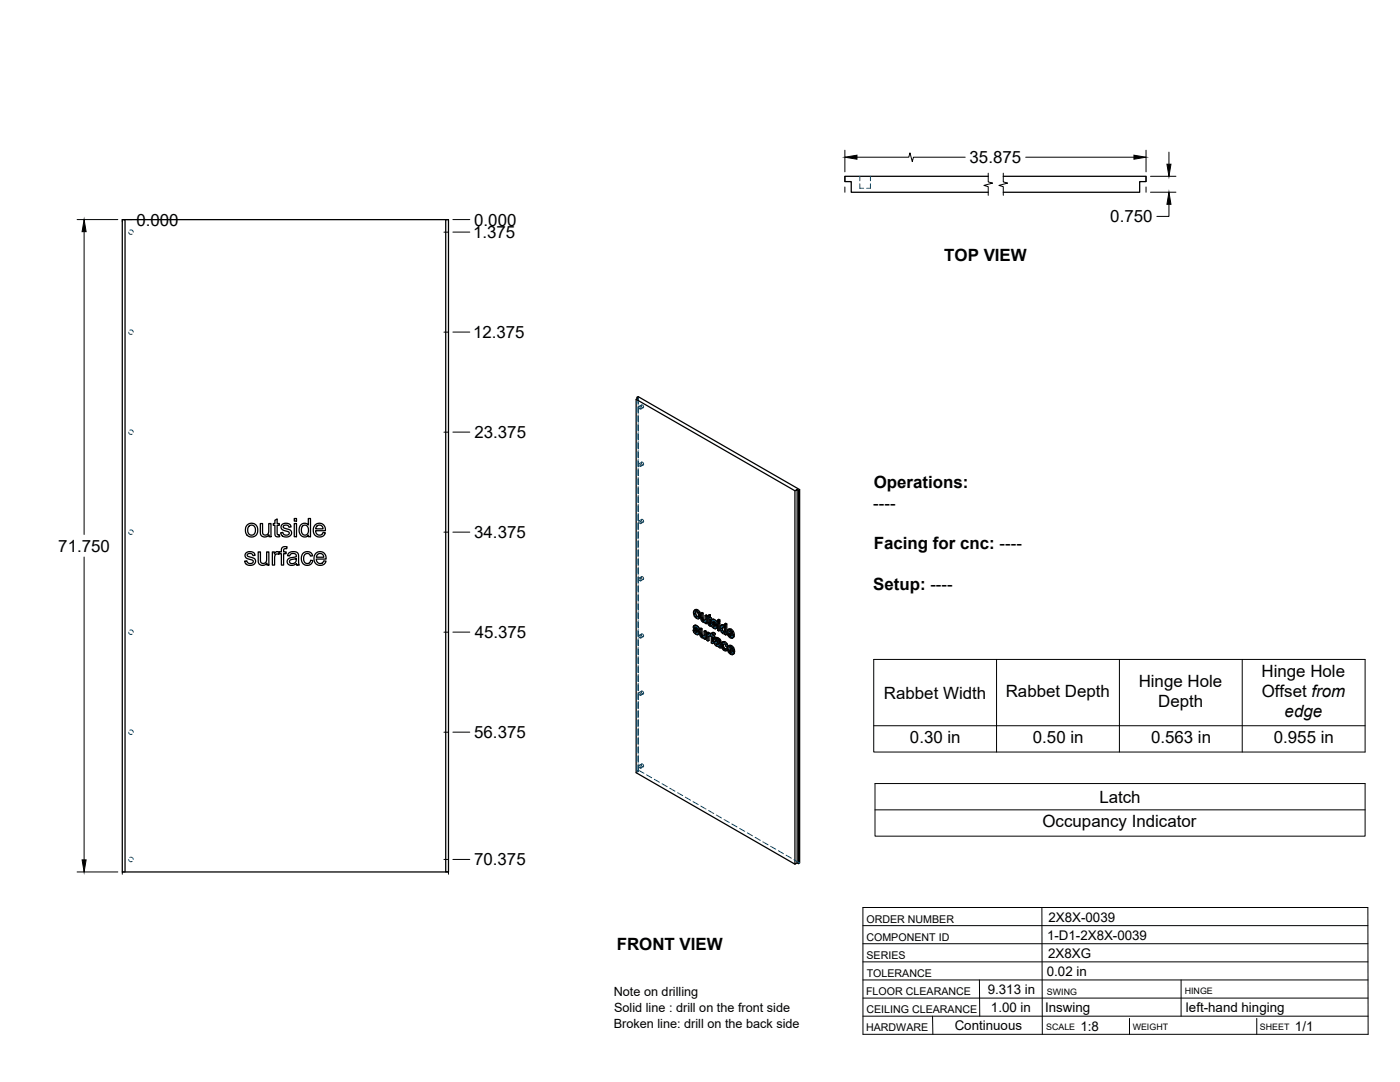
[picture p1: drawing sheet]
<svg xmlns="http://www.w3.org/2000/svg" width="559mm" height="432mm" viewBox="0 0 559 432" stroke-linecap="round" stroke-linejoin="round" font-family="sans-serif">
<!-- layer: Hidden -->
<g fill="none" stroke="#00557f" stroke-width=".4">
<path d="M343.2 73.3v1.8h1.5M343.2 70.4v1.8M347.4 73.3v1.8h-1.5M347.4 70.4v1.8M51.4 92.6l.4 .8h.9M51.8 91.9l.9-.1 .5 .8M51.4 132.6l.4 .7h.9M51.8 131.8l.9-.1 .5 .8M254.3 159.2v2.1M254.7 158.3v2.4M254.8 158.9v2.4M51.4 172.5l.4 .7h.9"/>
<path d="M51.8 171.7l.9-.1 .5 .9M254.3 162.5v2.4M254.3 166.1v2.4M254.3 169.7v2.3M254.3 173.2v2.4M254.3 176.8v2.4M254.7 161.9v2.4M254.7 165.5v2.4M254.7 169.1v2.4M254.7 172.7v2.3M254.7 176.2v2.4M254.7 179.8v2.4"/>
<path d="M254.8 162.5v2.4M254.8 166.1v2.4M254.8 169.7v2.3M254.8 173.2v2.4M254.8 176.8v2.4M255.1 162.2a.56 .56 0 0 1 .7 .3 .56 .56 0 0 1-.3 .7l-.5-.5zM256 161.7a.54 .54 0 0 1 .8 .2 .54 .54 0 0 1-.3 .8zM256.1 161.6l-1 .6M256.8 162.7l-1 .6M254.3 180.4v2.4M254.3 183.9v2.4M254.3 187.5v2.4"/>
<path d="M254.3 191.1v2.4M254.3 194.7v2.3M254.3 198.2v2.4M254.7 183.4v2.4M254.7 186.9v2.4M254.7 190.5v2.4M254.7 194.1v2.4M254.7 197.7v2.3M254.8 180.4v2.4M254.8 183.9v2.4M254.8 187.5v2.4M254.8 191.1v2.4"/>
<path d="M254.8 194.7v2.3M254.8 198.2v2.4M255 185.1a.54 .54 0 0 1 .8 .3 .54 .54 0 0 1-.3 .7zM256 184.5a.54 .54 0 0 1 .8 .3 .54 .54 0 0 1-.3 .7zM256.1 184.4l-1 .6M256.8 185.5l-1 .6M51.4 212.4l.4 .8 .9-.1M51.8 211.6l.9-.1 .5 .9M254.3 201.8v2.4M254.3 205.4v2.4M254.3 209v2.3M254.3 212.5v2.4"/>
<path d="M254.3 216.1v2.4M254.3 219.7v2.3M254.7 201.2v2.4M254.7 204.8v2.4M254.7 208.4v2.4M254.7 211.9v2.4M254.7 215.5v2.4M254.7 219.1v2.4M254.8 201.8v2.4M254.8 205.4v2.4M254.8 209v2.3M254.8 212.5v2.4"/>
<path d="M254.8 216.1v2.4M254.8 219.7v2.3M255.1 207.9a.56 .56 0 0 1 .7 .3 .56 .56 0 0 1-.3 .7l-.5-.6zM256 207.3a.54 .54 0 0 1 .8 .3 .54 .54 0 0 1-.3 .7zM256.1 207.3l-1 .6M256.8 208.4l-1 .6M254.3 223.2v2.4M254.3 226.8v2.4M254.3 230.4v2.4M254.3 234v2.3M254.3 237.5v2.4M254.7 222.7v2.3"/>
<path d="M254.7 226.3v2.3M254.7 229.8v2.4M254.7 233.4v2.4M254.7 237v2.3M254.8 223.2v2.4M254.8 226.8v2.4M254.8 230.4v2.4M254.8 234v2.3M254.8 237.5v2.4M255.1 230.7a.56 .56 0 0 1 .7 .4 .56 .56 0 0 1-.3 .7l-.5-.7zM256 230.2a.55 .55 0 0 1 .8 .3 .55 .55 0 0 1-.3 .7zM256.1 230.1l-1 .6"/>
<path d="M256.8 231.2l-1 .6M51.4 252.3l.4 .8h.9M51.8 251.5h.9l.5 .8M254.3 241.1v2.4M254.3 244.7v2.4M254.3 248.2v2.4M254.3 251.8v2.4M254.3 255.4v2.4M254.3 259v2.3M254.7 240.5v2.4M254.7 244.1v2.4M254.7 247.7v2.4"/>
<path d="M254.7 251.2v2.4M254.7 254.8v2.4M254.7 258.4v2.4M254.8 241.1v2.4M254.8 244.7v2.4M254.8 248.2v2.4M254.8 251.8v2.4M254.8 255.4v2.4M254.8 259v2.3M255.1 253.6a.56 .56 0 0 1 .7 .3 .56 .56 0 0 1-.3 .7l-.5-.5zM256 253a.54 .54 0 0 1 .8 .3 .54 .54 0 0 1-.3 .7zM256.1 253l-1 .5"/>
<path d="M256.8 254.1l-1 .5M277.1 251.2l.4 1M277.2 250l-.5 .2M277.3 249.7l-.5 .2M277.3 244.2l-.5 .3M277.3 251.3l.3 .3M277.3 250.4l-.5 .3M277.4 249.5l-.2 .7 .7 1a1.05 1.05 0 0 1 .8 1.3h-.3l.4-.2M277.5 252.2l.9 .7 .6 .1M277.5 252.2l-.5 .2M277.5 251.4l-.1 .1M277.6 250.9l-.5 .2"/>
<path d="M277.6 245.6l.9 .9 .9 .1M277.6 245.6l-.5 .3M277.6 250.2l-.1 .1M277.6 250.3l.1-.3 .5 .1 1 1M277.7 243.2l-.4 .9 .3 1.5M277.7 250l-.5 .3M277.9 243.8l-.1 .2M277.9 243.8l.7 .1 .6 .9v1.1l-.5 .3M277.9 243.8l-.4 .2M278.2 250.1l-.5 .3M278.2 252.9l-.4 .2M278.2 251l.4 .3"/>
<path d="M278.2 252.8l.5-.2-.4 .2M278.5 243.8l-.5 .3M278.5 246.5l-.5 .3M278.6 250.5l-.5 .2M278.7 251.9l-.5 .3M278.7 250.9l-.4 .3M278.8 253l-.5 .3M279 246.1l-.4 .3M279 244.4l-.4 .3M279.1 246.7l-.4 .3M279.2 245.4l-.4 .2M279.8 250.7l.1 2.7 .8 .9 .8-.1v.5l.4 .2"/>
<path d="M279.8 253l-.4 .3M280 253.5l-.5 .2M280.2 244.4l.2 2.8 .7 .8h.8v.4l.4 .3M280.2 246.8l-.4 .3M280.2 253.9l-.4 .3M280.4 247.2l-.5 .3M280.6 247.7l-.4 .2M280.7 254.3l-.5 .2M281.1 248l-.5 .3M281.1 254l-.2 .1M281.3 254.4l-.2 .1M281.4 253.8l-.6 .4"/>
<path d="M281.5 251.7l-.1 1.9-.5 .4M281.5 254.2l-.4 .3M281.5 254.7l-.4 .2M281.6 247.7l-.3 .2M281.7 247.7l-.5 .2M281.8 247.6l-.5 .2M281.9 245.4l-.1 2-.4 .3M281.9 248.4l-.4 .3M281.9 248l-.4 .3 .2-.2M282.3 246.2v.4l.5-.3M282.6 252.3v3l.4 .2M282.6 255.3l-.5 .3"/>
<path d="M282.8 245.9l-.2 .1M283 253l-.5 .2M283.1 245.4v.7l-.3-.2v.4l.3 .2v2.4l.9 .7-.2-.5M283.1 253.4l-.1 .1M283.1 246.5l-.5 .3M283.1 246.1l-.5 .3M283.1 248.9l-.4 .2M283.2 252.8l-.2 .1M283.2 253.3l-.4 .2M283.3 253.2l-.5 .3M283.3 249.2l-.4 .2M283.5 253.3l-.4 .3 .3-.4 .4 .4 .2-.3 .4 .4v2.6l.4 .3"/>
<path d="M283.5 246.7l-.4 .3M283.7 249.5l-.4 .3M284 247l-.5-.3v.6M284 253.2l-.5 .2M284 253.3l-.5 .2M284 249.2l-.2 .1M284 249.6l-.1 .1M284.2 248.9l.4 .9M284.3 247.6l-.5 .3M284.4 253.3l-.9 .4M284.4 256.3l-.5 .3M284.4 253.7l-.5 .3"/>
<path d="M284.4 247.3l-.5 .2M284.4 248.9l.3 .3M284.4 252.6l-.4 .2M284.4 248.1l-.5 .2M284.5 247.1l-.1 1.1 1.3 1.2a.36 .36 0 0 1 .3 .4 .36 .36 0 0 1-.4 .4l.3-.3M284.5 252.4l-.1 .9-.4-.2M284.6 249.8l.9 .7 .6 .1M284.6 249.8l-.5 .2M284.6 249v.1M284.7 248.5l-.5 .3M284.7 247.8l-.1 .1M284.8 247.9v-.3l.5 .1 1 1"/>
<path d="M284.8 254l-.4 .2M284.8 247.6l-.4 .3M284.9 253l-.5 .2M285.2 253l-.5 .3M285.3 247.7l-.5 .3M285.3 254.3l-.5-.3v.5M285.3 254.7l.5-.3-.2 .5 .4 .3a.87 .87 0 0 1 1 0 .87 .87 0 0 1 .3 .9l-.5-.1M285.4 248.6l.3 .3M285.4 250.4l.4-.2-.9 .5M285.4 253.2l-.5-.2-.1 .3M285.5 256.2l-.4 .3M285.6 255.8l-.5 .3"/>
<path d="M285.6 254.9l-.5 .2M285.7 248.1l-.5 .2M285.7 255.7l-.2 .6 .3 .7 .8 .7h.7l.1 .4M285.7 256.9l-.4 .3M285.8 249.6l-.5 .2M285.9 248.5l-.5 .3M285.9 250.7l-.5 .2M285.9 256.5l.3-.3a.77 .77 0 0 1 .9 .2 .77 .77 0 0 1 0 .9h-.3M286.2 256.2l-.6 .3 .4-.3M286.2 254.9l-.4 .2M286.4 257.6l-.5 .2M286.7 255l-.5 .3"/>
<path d="M286.9 257.7l-.5 .3M286.9 248.3v3l.4 .3M286.9 247.2v.5l.4 .3M286.9 251.3l-.5 .3M286.9 247.7l-.5 .3M287.1 257.3l-.4 .3M287.2 255.5l-.5 .2M287.2 257.2l-.3 .2M287.3 256.5l-.4 .3M287.3 256l-.4 .2M287.3 256.1l-.4 .3M287.3 257.7l-.4 .2"/>
<path d="M287.4 258.1l.5 .3M287.4 258.1l-.4 .3M287.9 250.4l-.5 .2M288 251.3l-.5 .2M288 249.6l-.5 .3M288.2 249.3l-.3 .8 .3 1.6 .8 .9 .7-.1v.4l.4 .3M288.3 257.1l-.5 .3M288.4 252.1l-.4 .2M288.4 256.3l-.4 .3M288.5 249.9l-.1 .2M288.5 249.9l.7 .1 .5 1v.9l-.5 .3M288.5 249.8l-.4 .3 .4-.2"/>
<path d="M288.6 258.4l-.4 .3M288.6 256.1l-.3 .7 .2 1.5 .7 .8 1 .4M288.8 256.8l.7-.2 .6 1 .4 .1M289 256.6l-.5 .3M289 252.6l-.5 .2M289 249.9l-.5 .2M289.4 249.8l-.2 .1M289.5 259.4l-.5 .2M289.5 256.6l-.4 .3M289.5 252.2l-.4 .3M289.5 250.4l-.4 .3M289.6 252.6l-.3 .2"/>
<path d="M289.6 259h.3M289.7 248.8v1.5l-.5-.7M289.7 250.3l-.5 .2M289.7 251.5l-.4 .2M289.7 252.9l-.4 .3M289.7 252.5l-.4 .3M289.9 257l-.5 .3M289.9 259l-.4 .2M290.1 257.6l-.5 .3M290.1 258.6l-.2 .4M290.4 258.7l.2 .2-.2 .4M290.6 258.9l-.2 .1"/>
<path d="M290.7 252l-.5 .3M290.8 258.6l-.5 .2M291 251l-.3 .8 .3 1.5 1 1 .8 .1M291 253.3l-.4 .3M291.1 252.4l-.4 .2M291.1 259.9l-.4 .3M291.1 257.6l-.3 .7 .3 1.6 .9 .9 .9 .1M291.2 252.9l-.1-.5 2 1.1M291.3 258.9l-.5 .3M291.4 259.5l-.1-.6 1.9 1.1M291.4 251.5l-.2 .2M291.4 251.5l.8 .3 .4 1-.6-.3"/>
<path d="M291.4 251.5l-.5 .2M291.5 258l-.2 .3M291.5 258l.9 .4 .3 1-.6-.4M291.5 258l-.4 .3M291.9 251.5l-.5 .3M291.9 254.3l-.5 .2M292 258.1l-.4 .2M292.1 253.9h.2M292.4 253.9l-.4 .2 .3-.2M292.4 252.1l-.4 .3M292.6 258.7l-.5 .3M292.6 252.8l-.5 .2"/>
<path d="M292.6 253.6l-.1 .1M292.7 254.4l-.5 .3M292.7 253.7l-.4 .2M292.7 259.4l-.4 .2M254.3 262.5v2.4M254.3 266.1v2.4M254.3 269.7v2.4M254.3 273.2v2.4M254.3 276.8v2.4M254.7 262v2.4M254.7 265.5v2.4M254.7 269.1v2.4"/>
<path d="M254.7 272.7v2.4M254.7 276.2v2.4M254.7 279.8v2.4M254.8 262.5v2.4M254.8 266.1v2.4M254.8 269.7v2.4M254.8 273.2v2.4M254.8 276.8v2.4M255 276.5a.55 .55 0 0 1 .8 .3 .55 .55 0 0 1-.3 .7zM256 275.9a.54 .54 0 0 1 .8 .3 .54 .54 0 0 1-.3 .7zM256.1 275.8l-1 .6M256.8 276.9l-1 .6"/>
<path d="M292.2 260.5h.3M292.5 260.5l-.4 .2M292.5 260.5l-.9 .6M292.7 260.2h-.1M292.8 261l-.5 .3M292.8 260.2l-.3 .3M51.4 292.2l.4 .8h.9M51.8 291.4h.9l.5 .8M254.3 280.4v2.4M254.3 284v2.3M254.3 287.5v2.4M254.3 291.1v2.4"/>
<path d="M254.3 294.7v2.4M254.3 298.3v2.3M254.7 283.4v2.4M254.7 287v2.3M254.7 290.5v2.4M254.7 294.1v2.4M254.7 297.7v2.4M254.8 280.4v2.4M254.8 284v2.3M254.8 287.5v2.4M254.8 291.1v2.4M254.8 294.7v2.4"/>
<path d="M254.8 298.3v2.3M254.3 301.8v2.4M254.3 305.4v2.2M254.7 307.3l-.4 .3 .5 .3-.9 .5M254.7 307.3l2.3 1.3M254.7 301.3v2.3M254.7 304.8v2.5M254.8 301.8v2.4M254.8 305.4v2.5M255.1 305.5a.56 .56 0 0 1 .7 .3 .56 .56 0 0 1-.3 .7l-.5-.6zM256 304.9a.55 .55 0 0 1 .8 .3 .55 .55 0 0 1-.3 .8zM256.1 304.9l-1 .6"/>
<path d="M256.8 306l-1 .6M258 309.2l2.1 1.2M261.2 311l2 1.2M264.2 312.8l2.1 1.2M267.3 314.6l2.1 1.1M270.4 316.3l2.1 1.2M273.5 318.1l2.1 1.2M276.6 319.9l2.1 1.2M279.7 321.7l2.1 1.2M282.8 323.5l2.1 1.2M285.9 325.2l2.1 1.2M289 327l2.1 1.2"/>
<path d="M292.1 328.8l2.1 1.2M295.2 330.6l2.1 1.2M298.3 332.4l2.1 1.2M301.4 334.2l2.1 1.2M304.5 336l2.1 1.1M307.6 337.7l2 1.2M310.7 339.5l2 1.2M51.4 343l.4 .8h.9M51.8 342.2h.9l.5 .8M313.8 341.3l2 1.2M316.9 343.1l2.3 1.3"/>
</g>
<!-- layer: Visible -->
<g fill="none" stroke="#000" stroke-width=".51">
<path d="M394.4 70.4h-57.2v2.1h2.6v4.2h54.6M400.5 70.4h56.9v2.1h-2.5v4.2h-54.4M49.9 87.7h128M177.9 87.7h1.1v260.3h-1.1zM253.9 159.4l63.4 36.5M254.3 158.5l.5 .4-.9 .5v149l63.4 36.5M254.3 159.2v-.7l.4-.2 64.5 37.1M317.3 195.9l.9-.6v149.1l-.9 .5zM318.2 195.3l.5 .3v149.1l-.5-.3M318.7 195.6l.5-.2v149l-.5 .3M98.8 209.4l1.4-.6a2.65 2.65 0 0 1 2.6 3.8 2.65 2.65 0 0 1-4.5 .4l-.3-1a2.82 2.82 0 0 1 .8-2.6zM99.4 210l.7-.4a1.97 1.97 0 0 1 1.9 2 1.97 1.97 0 0 1-2 1.9l-.7-.4-.4-1 .1-1.3z"/>
<path d="M103.9 208.9h.9v3a1.32 1.32 0 0 0 1.3 1.7 1.32 1.32 0 0 0 1.2-1.8v-2.9h.9v5.3h-.8v-.8a1.88 1.88 0 0 1-2.3 .8 1.88 1.88 0 0 1-1.2-2zM109.7 207.6l.9-.5v1.8h.9v.7h-.9v3.3l.2 .5h.7l.1 .8a1.31 1.31 0 0 1-1.5-.1 1.31 1.31 0 0 1-.4-1.5v-3h-.6v-.7h.6zM112.5 209.4l1.2-.6a1.94 1.94 0 0 1 2.5 1.5l-.9 .1a1.13 1.13 0 0 0-1.1-.9 1.13 1.13 0 0 0-1.1 1l.2 .2a4.1 4.1 0 0 1 3 1.5 2.19 2.19 0 0 1-1.5 2.1 2.19 2.19 0 0 1-2.5-.8l-.3-.9 .9-.1 .6 .9 1.4 .1a.75 .75 0 0 0 .5-.9 .75 .75 0 0 0-.9-.6 2.08 2.08 0 0 1-2.3-1.7zM117.5 208.9h.8v5.3h-.8zM117.5 206.9h.8v1.1h-.8zM120.1 209.5l.9-.6a1.85 1.85 0 0 1 2.1 .6v-2.6h.8v7.3h-.8v-.7a2.17 2.17 0 0 1-2.6 .5 2.17 2.17 0 0 1-1.1-2.4zM120.7 210l.6-.4a2.07 2.07 0 0 1 1.8 1.3 2.07 2.07 0 0 1-.4 2.2l-.7 .4a2.09 2.09 0 0 1-1.7-1.3 2.09 2.09 0 0 1 .4-2.2zM125.7 209.6a2.44 2.44 0 0 1 3-.5 2.44 2.44 0 0 1 1.2 2.7h-3.9l.2 1a1.47 1.47 0 0 0 1.5 .8 1.47 1.47 0 0 0 1.2-1.1l1 .1-.4 .8-.6 .6-1.2 .3a2.78 2.78 0 0 1-2.6-1.7 2.78 2.78 0 0 1 .6-3zM126.5 210l.6-.4a1.42 1.42 0 0 1 1.8 1.5h-2.9zM98.1 220.8l1.2-.6a1.94 1.94 0 0 1 2.5 1.4l-.9 .1a1.1 1.1 0 0 0-1.1-.9 1.1 1.1 0 0 0-1 1.1l.2 .2a3.4 3.4 0 0 1 2.9 1.4 2.19 2.19 0 0 1-1.5 2.1 2.19 2.19 0 0 1-2.4-.8l-.4-.9 .9-.1 .8 1h1.2a.75 .75 0 0 0 .6-.9 .75 .75 0 0 0-.9-.5 2.08 2.08 0 0 1-2.4-1.7zM103.1 220.3h.8v2.9a1.32 1.32 0 0 0 1.4 1.7 1.32 1.32 0 0 0 1.1-1.8v-2.8h.9v5.2h-.8v-.8a1.88 1.88 0 0 1-2.2 .9 1.88 1.88 0 0 1-1.2-2.1zM108.7 220.3h.8v.8a1.24 1.24 0 0 1 2-.7l.8-.1v-.6a1.5 1.5 0 0 1 .7-1.5 1.5 1.5 0 0 1 1.6 0l-.2 .8a.82 .82 0 0 0-.8 0 .82 .82 0 0 0-.4 .8v.5h1v.7h-1v4.5h-.9v-4.5h-.8v-.5l-.2 .8a1.16 1.16 0 0 0-1.4 .1 1.16 1.16 0 0 0-.3 1.4v2.7h-.9z"/>
<path d="M115.1 220.9a2.41 2.41 0 0 1 4 .6l.3 4h-.9l-.2-.6a2.04 2.04 0 0 1-2.1 .8 2.04 2.04 0 0 1-1.6-1.8l.7-1 1.8-.5a.85 .85 0 0 0 1.1-.8 .85 .85 0 0 0-1.2-.7l-.9 .2-.5 .8-.8-.1zM115.8 223.6l2.5-.7a1.49 1.49 0 0 1-.8 1.9 1.49 1.49 0 0 1-2-.7zM120.8 221l1.4-.8 1.3 .1 .8 .5 .5 1-.9 .1a1.48 1.48 0 0 0-2-.9 1.48 1.48 0 0 0-.7 2.1l.2 .9a1.33 1.33 0 0 0 1.4 .9 1.33 1.33 0 0 0 1.2-1.3l.9 .1-.4 1a2.47 2.47 0 0 1-3.3 .5 2.47 2.47 0 0 1-.8-3.1zM126 220.9l1.5-.7a2.46 2.46 0 0 1 2.7 2.9h-4l.3 1a1.46 1.46 0 0 0 1.5 .8 1.46 1.46 0 0 0 1.2-1.1l.9 .1-.3 .8-.6 .6-1.2 .3a2.79 2.79 0 0 1-2.6-1.7 2.79 2.79 0 0 1 .6-3zM126.7 221.3l.8-.4 .9 .1 .6 .6 .2 .8h-2.9zM276.6 251.5l.9 1.4 .6 .4 .6-.1M276.9 249.8l.6-.3 .8 .2 .9 1.4-.5 .3-.1-.6M277.3 244.8l.3-.8 1 .7 .1 1.4-.3 .4-.4-.1M277.3 251.3l-.7 .2 .5 .2M277.3 252.3l.5 .4 .4-.3M277.4 250.9l1 .9 .5-.2M277.4 251.5l-.3 .2 .2 .6 .4-.3"/>
<path d="M277.5 249.5l-.7 .5v.6l1.6 2M277.5 250.3l-.3 .3 .5-.2M277.5 245.8l.5 .6 .5-.3M277.6 251.6l.8 .9M277.6 250.3l.6 .7M277.7 249.9l.5 .4 .5-.2M277.7 244.5l-.4 .3v.5l.2 .5 .4-.3M277.7 250.4l1 1M277.7 250.4h-.5M277.7 249.5l-.7 .2M277.8 252.7l.4 .1M277.8 244v1.2l.9 1"/>
<path d="M277.8 250.6l-.4 .3-.2-.3M278 243.6l.9 1 .5-.3M278.1 249.7l-.8 .1M278.2 250.3l.4 .5 .4-.3M278.4 252.6l-.1 .2M278.4 251.8l.3 .5 .5-.3M278.5 243.4l-.5 .2-.8-.1M278.6 251.3l.7 1.2-.7 .8M278.7 252.3l.1 .5 .5-.3M278.8 252.8l-.1 .4 .4-.3M278.9 244.6l.4 1.3 .4-.3M279.1 246.7a1.85 1.85 0 0 1-2.3-2.2l.1-.7 .8-.6 .6 .1 .8 .6 .6 1.7-.2 .8-.6 .5"/>
<path d="M279.3 245.9l-.2 .8 .4-.3M279.3 250.9l.5 .3 .4-.3M279.8 251.2v2.2l.4-.2M279.8 253.4l.2 .4 .4-.2M280 253.8l.3 .3 .5-.2M280.2 245v2.2l.5-.3M280.2 247.2l.2 .4 .4-.3M280.3 254.1l.4 .1M280.4 247.6l.3 .3 .5-.2M280.6 244.7l-.4 .3-.4-.3M280.7 247.9l.4 .1M280.9 254l-.6-.7-.1-2.4-.4-.2-.5 .2 .1 2.7 .8 .9h.9v.4l.3 .3"/>
<path d="M281 251.9l.4 .3 .5-.3M281.1 254.5l-.2 .1M281.4 247.7l-.7-.6-.1-2.4-.4-.3-.4 .3v2.5l.7 1 1 .1M281.4 245.7l.5 .2 .4-.2M281.4 252.2v3l.5-.3v-3l-.4-.2-.5 .2v1.9l-.3 .4 .2-.1M281.5 248.3v.4l.4 .2M281.5 248.3l-.2 .1M281.9 245.9v3l.4-.2v-3l-.4-.3-.5 .3v1.9l-.3 .4 .2-.1M282.3 246.6l.3 .2 .2 2.6 .8 .5 .3-.2M282.6 246l-.3 .2 .3 .2v-.8l.9-.3v1.1l.5 .2v.4l-.5 .3v-.4M283 253.5l-.4 .2v.5l.4-.2M283 252.9v-.4l-.4-.2-.5 .3v3l.5 .2"/>
<path d="M283 252.5l-.5 .3-.4-.2M283.1 253.6l-.1 1.9-.4 .3v-1.6M283.1 253.6l.4 .2M283.1 253.6l-.5 .1M283.1 245.6v1l.4-.2M283.1 246.6l.4 .3 .5-.3M283.1 253l.4 .4M283.3 252.7l-.8 .5v-.4M283.3 249.3l.2 .1M283.5 249.4l.1 .5M283.5 252.8l-.8 .2M283.5 252.8l-.7 .2"/>
<path d="M283.5 245.3l-.9 .3M283.5 253.3v.4l.4 .3v2.6l.5 .2M283.5 253.5l-.1 .4M283.5 248.8l-.4 .3v-2.1l.4 .3 .3 1.8M283.6 248.9l-.5 .2M283.8 249.1l.8 1.4 .7 .4 .5-.1M283.8 249.1l-.6 .1M283.8 249.1h.1M283.8 249.3l-.3 .1M284 247.4l.6-.3 .6 .1 .8 .7 .3 .8-.5 .3-.1-.6M284.1 252.7l.9-.2 .5 .3-.1 .4-.4 .3v-.4M284.3 248h.5l1 1"/>
<path d="M284.4 253.8l.5 .3 .4-.2M284.4 248.9l-.6 .2 .4 .2M284.4 249.9l.5 .4 .4-.3M284.5 248.5l1 .9 .5-.2M284.6 249.1l-.4 .2 .1 .4 .1 .2 .5-.3M284.6 247.9l-.3 .3 .5-.3 .6 .7M284.6 247.1l-.7 .4v.7l1.6 2M284.6 252.4l-.6 .4-.1 .8-.4-.3 .4-.2-.4-.3M284.6 252.8l.4 .3 .5-.3M284.7 249.2l.8 .9M284.8 253.3l.5 .6v.4l-.4 .2v-.4M284.8 254.5v2.1l-.4 .2v-2.6l.5 .3"/>
<path d="M284.8 247.5l.5 .4 .5-.2M284.9 247.1l-.8 .3M284.9 250.3l.4 .1M284.9 248.2l-.4 .3-.2-.3M285 253.5l-.6-.3v.6l.4-.2M285.1 252.5l-.9 .1M285.2 247.3l-.4 .2-.4-.1M285.3 256l.5-.3 1 .3M285.3 247.9l.4 .5 .4-.2M285.4 254.7l.9-.3 1.2 .9 .4 3.1-.5 .2-.1-.4M285.5 250.2l-.1 .2M285.5 249.4l.3 .5 .5-.3"/>
<path d="M285.6 256.5l.1-.1a.86 .86 0 0 1 1.1 1M285.6 257.1l.4 .4 .5-.3M285.7 256.4l-.2 .3M285.7 248.9l.7 1.2-.7 .8M285.8 255.7l-.7 .5 .1 .9 .9 .8h.8l.1 .5 .4 .2M285.8 249.9l.1 .5 .5-.3M285.9 256.5l-.4 .2 .1 .4 .5-.2M285.9 250.4l-.1 .4 .5-.3M286 256.5l.8 .8M286 255.2l-.4 .3a.8 .8 0 0 1 .9-.1 .8 .8 0 0 1 .4 .8l-1.2-.3M286 255.2h.1M286 257.5l.5 .1"/>
<path d="M286.1 255.7l-.7 .2M286.2 254.4l-1 .4-.1 .3 .5 .4M286.3 254.9l.5 .4 .5-.3M286.4 248.6l.5 .2 .4-.2M286.4 247.4l.5 .3 .4-.3M286.5 257.6l.3-.1zM286.7 254.6l-.4 .3-.6-.2M286.8 255.3l.3 .4 .5-.3M286.9 247.7v.6l.4-.3v-.6l-.4-.2-.5 .2v.6l.5 .3M286.9 248.3l.4 .3v3l-.4 .2v-3M286.9 248.3l-.5 .3v3l.5 .2M287.1 255.7l.2 .4 .4-.2"/>
<path d="M287.3 256.1v2.1l.5-.3M287.8 249.6l.8-.3 .6 .3M288.1 250.1l.7 .2 .4 .9v1.1l-.6 .1M288.1 251.9l.5 .5 .4-.2M288.1 250.1l-.2 .8M288.2 256.3l.7-.3 .6 .2 .6 .6 .4 .9-.4 .3-.4-.9M288.3 257.6l.2 1 .5-.3M288.3 250.6l-.4 .3v.5l.2 .5 .4-.3M288.4 249.3l-.9 .7v1.5l.7 1.1 .7 .4 .4-.2v.4l.4 .2M288.4 250.1v1.3l.8 .8M288.5 258.6l.5 .6 .5-.3M288.5 249.7l.4 .3"/>
<path d="M288.8 257.3l-.5 .3 .4-.8 1.4 1.2M288.8 256.8l.1 1.4 .7 .8M288.9 256l-.5 .3a2.1 2.1 0 0 0 1.4 3.4M289 249.4l-.5 .3-.6-.2M289 256.5l.7 .6 .5-.2M289.2 249l.5 .3 .4-.3M289.3 252.8l-.2 .1M289.5 256.2l-.5 .3-.6-.2M289.7 249.3v4.1l.4-.2v-4.2l-.4-.2-.5 .2v1.5l-.3-.5 .3-.1M289.7 258.8l-.2 .4h-.5M290.4 259l-.6 .7 .6-.4M290.4 258.7l-.7 .1 .4 .3"/>
<path d="M290.9 253.5l.6 .6 .4-.3M291.1 252l-.4 .2 1.4 .8-.4-1.1a.52 .52 0 0 0-.6-.2 .52 .52 0 0 0-.4 .5M291.2 251.7l-.1 .3 .9 .5M291.2 252.9l.9 1M291.3 258.5l-.5 .3 1.5 .8-.5-1.1a.52 .52 0 0 0-.6-.3 .52 .52 0 0 0-.4 .6M291.3 258.3v.2l.8 .5M291.4 253.3l-.5 .2-.2-.9 1.9 1.1M291.4 259.5l.8 1M291.4 251.4l.9 .9 .4-.3M291.5 254.1l.4 .1M291.5 259.8l-.5 .3-.2-.9 2 1.1M291.6 257.9l.8 .9 .5-.2"/>
<path d="M291.9 251.1l-1.3 .2M292 257.7l-1.3 .1M292.1 253.9l.5 .3 .5-.3M292.1 253.9l-.1 .2M292.3 252.3l.3 1.3 .5-.3M292.4 258.8l.4 1.4 .4-.3M292.5 253.7l-.4 .2M292.6 253.6l.5-.1v-.5l-.7-1.5-1.1-.6-.7 .4-.4 1.1 .4 1.3 1.3 1 .7-.5M292.7 253.7l.4 .2-.2 .3-.6 .4M291 260.1l.6 .6 .4-.3M291.6 260.7l.4 .1M292.3 260.4l.4 .4 .5-.3"/>
<path d="M292.3 260.4l-.2 .3M292.6 260.2l-.3 .2M292.8 260.2l.4-.2v-.5l-.7-1.4-1-.6-.8 .3-.4 1 .4 1.4 1.2 1h.6l.2-.4M292.8 260.2l.3 .5-.7 .5M49.9 348v-260.3h-1.1v260.3h129.1"/>
</g>
<!-- layer: Reference -->
<g fill="none" stroke="#000" stroke-width=".4">
<path d="M337.2 70.4v2.1M337.2 74.6v2.1M457.4 70.4v2.1M457.4 74.6v2.1M48.8 87.7v.9M49.7 87.7h-.9h.9M177.2 92.6h1.8M178.1 87.7h.9v.9M177.2 132.5h1.8M177.2 172.5h1.8M177.2 212.4h1.8M177.2 252.3h1.8"/>
<path d="M177.2 292.2h1.8M49.7 348h-.9v.9M177.2 343h1.8M178.1 348h.9v.9"/>
</g>
<!-- layer: Hidden Narrow -->
<path d="M278.2 251.5l-.4 .3M279.8 252.5l-.5 .3M280.2 246.3l-.4 .3M281.5 253.3l-.5 .2M281.9 247l-.5 .3M283.1 248.2l-.5 .3M284.4 253l-.5 .3M284.8 253.3h.1M285.3 249.1l-.4 .3M286.6 256.3l-.5 .3M287.3 256.7l-.4 .3" fill="none" stroke="#000" stroke-width=".4"/>
<!-- layer: Visible Narrow -->
<path d="M278.2 251l-.4 .2M280.2 252.6l-.4 .3M280.6 246.4l-.4 .2M283.5 248.5l-.4 .3M284.8 253.3l-.4 .3M285.3 248.6l-.4 .2M286.5 255.8l-.4 .3M287.8 256.3l-.5 .3M287.8 257l-.5 .3" fill="none" stroke="#000" stroke-width=".4"/>
<!-- layer: Titleblock -->
<g fill="none" stroke="#000" stroke-width=".4">
<path d="M344.4 362.2h201.6l.1 50.6h-201.7zM344.4 376.6h201.6M344.4 369.4h201.6M415.9 362.2l.1 50.6M344.4 383.9h201.6M344.4 398.3h201.6M344.4 391.1h201.6M390.9 391.1l.2 14.4M471.4 391.1v14.4M344.4 405.5h201.7M372.2 405.5l.1 7.3M450.8 406.4v6.4"/>
<path d="M501.6 406.4v6.4"/>
</g>
<!-- layer: FD_Dimensions -->
<g fill="none" stroke="#000" stroke-width=".4">
<path d="M337.2 59.9v8.7M457.4 59.9v8.7M342.1 62.7h20.6l.5-1.7 .9 3.5 .5-1.8h20.7M409.4 62.7h43.2M459.2 70.4h10.2M459.2 76.7h10.2M466.6 60.7v4.8M30.8 87.6h16.2M33.6 92.5v120.8M50.6 87.6h2.1M180.8 87.6h6.7M180.8 92.6h6.7"/>
<path d="M466.6 81.5v4.9h-4.8M180.8 132.5h6.7M180.8 172.4h6.7M180.8 212.4h6.7M33.6 222.3v120.9M180.8 252.3h6.7M180.8 292.2h6.7M30.8 348h16.2M180.8 343h6.7"/>
</g>
<path d="M337.2 62.7l4.9-.8v1.6zM452.6 61.9l4.8 .8-4.8 .8zM465.8 65.5h1.6l-.8 4.9zM33.6 87.6l.8 4.9h-1.6zM466.6 76.7l.8 4.8h-1.6zM32.8 343.2h1.6l-.8 4.8z" fill="#000" stroke="#000" stroke-width=".4"/>
<!-- layer: Break Lines -->
<path d="M394.4 69.1v3.5l1.8 .5-3.5 .9 1.7 .5v3.5M400.5 69.1v3.5l1.7 .5-3.5 .9 1.8 .5v3.5" fill="none" stroke="#000" stroke-width=".4"/>
<!-- layer: Custom Tables -->
<path d="M348.7 263.2h196.2v36.9h-196.2zM397.8 263.2v36.9M446.8 263.2v36.9M495.8 263.2v36.9M348.7 289.6h196.2M349.2 312.7h195.7v21h-195.7zM349.2 323.2h195.7" fill="none" stroke="#000" stroke-width=".4"/>
<g font-size="6.7">
<text x="387" y="65.1">35.875</text>
<text x="443.2" y="88.7">0.750</text>
<text x="54.5" y="90">0.000</text>
<text x="188.8" y="95">1.375</text>
<text x="189.3" y="90">0.000</text>
<text x="376.9" y="104.1">TOP VIEW</text>
<text x="188.8" y="134.9">12.375</text>
<text x="189.4" y="174.8">23.375</text>
<text x="348.7" y="194.9">Operations:</text>
<text x="348.5" y="203">----</text>
<text x="189.3" y="214.7">34.375</text>
<text x="23.3" y="220.2">71.750</text>
<text x="348.7" y="219.2">Facing for cnc: ----</text>
<text x="348.5" y="235.3">Setup: ----</text>
<text x="189.5" y="254.6">45.375</text>
<text x="454.5" y="274.1">Hinge Hole</text>
<text x="503.6" y="270">Hinge Hole</text>
<text x="352.8" y="278.8">Rabbet Width</text>
<text x="401.4" y="278.2">Rabbet Depth</text>
<text x="503.6" y="278.2">Offset from</text>
<text x="462.3" y="282.2">Depth</text>
<text x="512.8" y="286.2">edge</text>
<text x="189.3" y="294.6">56.375</text>
<text x="363.2" y="296.5">0.30 in</text>
<text x="412.3" y="296.5">0.50 in</text>
<text x="459.4" y="296.5">0.563 in</text>
<text x="508.4" y="296.5">0.955 in</text>
<text x="438.8" y="320.3">Latch</text>
<text x="416.1" y="330.2">Occupancy Indicator</text>
<text x="189.2" y="345.4">70.375</text>
<text x="246.2" y="379.1">FRONT VIEW</text>
</g>
<g font-size="5.3">
<text x="418.5" y="367.9">2X8X-0039</text>
<text x="417.9" y="375">1-D1-2X8X-0039</text>
<text x="418.4" y="382.3">2X8XG</text>
<text x="417.8" y="389.5">0.02 in</text>
<text x="394.3" y="396.8">9.313 in</text>
<text x="395.5" y="403.7">1.00 in</text>
<text x="417.2" y="404.1">Inswing</text>
<text x="473.4" y="403.9">left-hand hinging</text>
<text x="381.1" y="411">Continuous</text>
<text x="431.3" y="411.5">1:8</text>
<text x="516.9" y="411.5">1/1</text>
</g>
<g font-size="5.1">
<text x="245" y="397.3">Note on drilling</text>
<text x="245.1" y="403.8">Solid line : drill on the front side</text>
<text x="245" y="410.3">Broken line: drill on the back side</text>
</g>
<g font-size="4.3">
<text x="345.8" y="368.4">ORDER NUMBER</text>
<text x="345.8" y="375.5">COMPONENT ID</text>
<text x="345.8" y="382.7">SERIES</text>
<text x="345.9" y="389.9">TOLERANCE</text>
<text x="345.7" y="397.2">FLOOR CLEARANCE</text>
<text x="345.8" y="404.4">CEILING CLEARANCE</text>
<text x="345.7" y="411.6">HARDWARE</text>
</g>
<g font-size="3.5">
<text x="417.9" y="397">SWING</text>
<text x="472.9" y="396.7">HINGE</text>
<text x="417.5" y="410.9">SCALE</text>
<text x="452.1" y="410.9">WEIGHT</text>
<text x="502.9" y="410.9">SHEET</text>
</g>
</svg>
